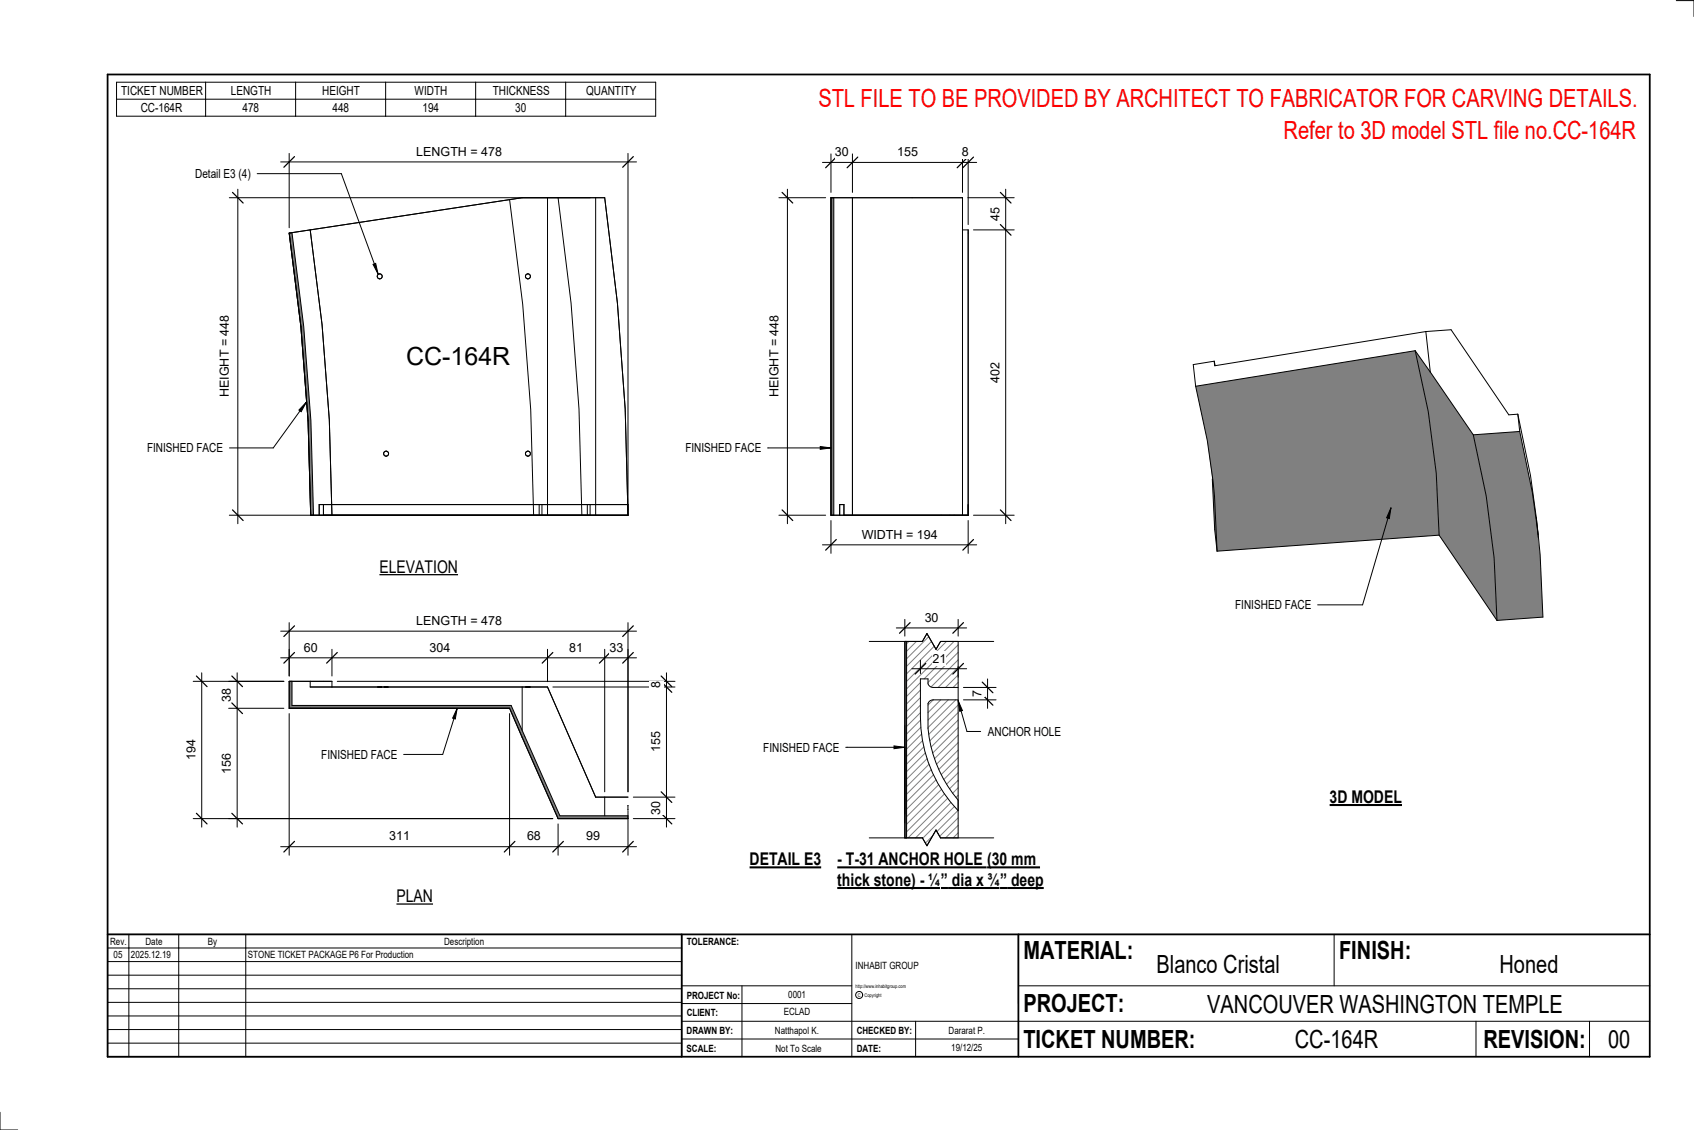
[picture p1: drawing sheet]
<svg xmlns="http://www.w3.org/2000/svg" width="914mm" height="610mm" viewBox="0 0 914 610" stroke-linecap="round" stroke-linejoin="round" font-family="sans-serif">
<g fill="#808080">
<path d="M654 258l2 9 1 30-1-11z"/>
<path d="M795 235l25-2 7 33 4 33 2 34-25 2-1-34-5-33z"/>
<path d="M764 189l31 46 7 33 5 33 1 34-31-46-2-34-4-33z"/>
<path d="M645 208l119-19 7 33 4 33 2 34-120 8-1-30-4-29z"/>
</g>
<g fill="none" stroke="#000" stroke-width=".54">
<path d="M770 179l-114 18-1-2M770 179l13-1 31 46 5-1M770 179l2 22M655 195l-11 2 1 11M655 195l1 2M764 189l8 12M764 189l7 33 4 33 2 34M764 189l-119 19M645 208a364 364 0 0 1 12 89M772 201l23 34M795 235l7 33 5 33 1 34M819 223l7 34 4 33"/>
<path d="M819 223l1 10M820 233a423 423 0 0 1 13 100l-25 2M820 233l-25 2M654 258l2 28 1 11M829 279l1 9M777 289l31 46M777 289l-120 8"/>
</g>
<path d="M449 107h1v171h-1z" fill="#7c7c7c"/>
<g fill="none" stroke="#000" stroke-width=".54">
<path d="M449 107h71v171v-154h3M449 107v171M449 107h43M450 107v171M460 107v171zM523 124v154M520 148v2M520 243v3M449 278h59M449 278h74M453 272v6zM453 272h3"/>
<path d="M456 272v6zM523 272v6"/>
</g>
<path d="M156 126h2l6 50 4 51 1 51h-1l-2-51-4-51z" fill="#7c7c7c"/>
<g fill="none" stroke="#000" stroke-width=".54">
<path d="M275 108l7-1h19l7 57 5 57 1 57h-26l-2-57-4-57zM282 107h44l7 57 4 57 2 57M282 107l-126 19M296 107v171M322 107v171M156 126l6 50 4 51 2 51M158 126l6 50 4 51 1 51M167 124l7 51 4 51 1 52M168 278h171M172 278v-6h167v6M175 272v6M291 272v6"/>
<path d="M293 272v6M317 272v6M319 272v6"/>
<circle cx="205" cy="149" r="1.3"/>
<circle cx="285" cy="149" r="1.3"/>
<circle cx="208" cy="245" r="1.3"/>
<circle cx="285" cy="245" r="1.3"/>
</g>
<path d="M156 368h2v13h118l26 59h37v2h-38l-26-60h-119z" fill="#7c7c7c"/>
<g fill="none" stroke="#000" stroke-width=".54">
<path d="M156 368h23M156 368v14M156 368h11M158 368v13h118l26 59h37v2M167 368h12M167 371h129l26 59h17h-13v10M167 368v3M179 368v3h-12M204 371h1zM205 371h1zM207 371h1zM208 371h2z"/>
<path d="M282 371v23M284 371h1zM285 371h1zM156 382h12M156 382h119M275 382l7 16M282 398l19 44M339 437h.1M339 435h.1M339 435v2M301 442h13M301 442h38"/>
<path d="M326 442h13"/>
</g>
<path d="M489 346v106h9l2 4 5-8 3 4h9v-15a73 73 0 0 1-20-50v-21h4v3l2 2h14v-25h-9l-3 4-5-8-2 4zM502 378l-1 1a67 67 0 0 0 4 32 69 69 0 0 0 12 21v-54h-13z" fill="#fff"/>
<path d="M488 346h1v106h-1z" fill="#7c7c7c"/>
<g fill="none" stroke="#808080" stroke-width=".54">
<path d="M491 346l-2 1M495 346l-6 5M501 343l-12 12M503 346l-14 13M504 349l-15 15M511 346l-22 22M515 346l-26 26M517 348l-18 18M517 352l-16 16M517 356l-14 15M497 368l-8 8M497 372l-8 8"/>
<path d="M497 376l-8 8M504 378l-3 2M508 378l-7 6M512 378l-11 10M516 378l-15 15M517 360l-11 11M517 364l-7 7M517 368l-3 3M497 380l-8 8M497 384l-8 8M497 388l-8 8M497 392l-8 8"/>
<path d="M497 396l-8 8M498 400l-9 8M517 380l-16 16M517 384l-15 16M517 388l-14 15M517 393l-14 13M517 397l-13 12M499 403l-10 9M499 406l-10 10M500 409l-11 11M501 412l-12 12M503 415l-14 13"/>
<path d="M504 418l-15 15M517 401l-11 11M517 405l-10 10M517 409l-9 9M517 413l-8 8M517 417l-6 6M505 421l-16 16M507 423l-18 18M508 426l-19 19M510 428l-21 21M512 431l-22 21M513 433l-19 19"/>
<path d="M515 435l-17 17M517 437l-11 12M517 421l-4 5M517 425l-3 3M517 429l-1 1M503 451l-3 4M517 441l-10 10M517 445l-7 7M517 449l-3 3"/>
</g>
<path d="M420 107h26M425 102v181M420 278h26M488 346h10l2-4 5 8 3-4h9v106h-9l-3-4-5 8-2-4h-10zM489 346v106M517 371h-14l-2-2v-3h-4a112 112 0 0 0 4 45 73 73 0 0 0 16 26M517 378h-13l-3 1a67 67 0 0 0 6 37 69 69 0 0 0 10 16" fill="none" stroke="#000" stroke-width=".54"/>
<path d="M422 104l6 6M422 275l6 6" fill="none" stroke="#000" stroke-width=".67"/>
<path d="M414 170h8v44h-8z" fill="#fff"/>
<path d="M522 107h25M543 102v181M525 124h22M525 278h22" fill="none" stroke="#000" stroke-width=".54"/>
<path d="M540 104l6 6M540 121l6 6M540 275l6 6" fill="none" stroke="#000" stroke-width=".67"/>
<g fill="#fff">
<path d="M533 195h8v11h-8z"/>
<path d="M533 112h8v7h-8z"/>
</g>
<path d="M444 88h83M449 83v21M460 83v21M520 83v21M523 83v38" fill="none" stroke="#000" stroke-width=".54"/>
<path d="M451 85l-5 5M463 85l-6 5M522 85l-5 5M525 85l-5 5" fill="none" stroke="#000" stroke-width=".67"/>
<g fill="#fff">
<path d="M451 78h7v8h-7z"/>
<path d="M484 78h11v8h-11z"/>
<path d="M519 78h4v8h-4z"/>
</g>
<path d="M444 294h83M449 281v18M523 281v18" fill="none" stroke="#000" stroke-width=".54"/>
<path d="M451 291l-5 6M525 291l-5 6" fill="none" stroke="#000" stroke-width=".67"/>
<g fill="#fff">
<path d="M465 285h41v7h-41z"/>
<path d="M219 185h57v15h-57z"/>
</g>
<path d="M124 107h195M128 102v181M124 278h195" fill="none" stroke="#000" stroke-width=".54"/>
<path d="M126 104l5 6M126 275l5 6" fill="none" stroke="#000" stroke-width=".67"/>
<path d="M118 170h7v44h-7z" fill="#fff"/>
<path d="M201 143l2-1 1 6z" fill="#000"/>
<path d="M139 94h45l20 54M201 143l2-1 1 6z" fill="none" stroke="#000" stroke-width=".54"/>
<path d="M105 90h30v8h-30z" fill="#fff"/>
<path d="M152 87h192M156 83v40M339 83v192" fill="none" stroke="#000" stroke-width=".54"/>
<path d="M159 84l-6 6M342 84l-6 6" fill="none" stroke="#000" stroke-width=".67"/>
<path d="M225 78h46v8h-46z" fill="#fff"/>
<path d="M156 385v76M275 385v76M339 437v24M152 457h192M301 444v17" fill="none" stroke="#000" stroke-width=".54"/>
<path d="M159 454l-6 6M278 454l-6 6M304 454l-6 6M342 454l-6 6" fill="none" stroke="#000" stroke-width=".67"/>
<g fill="#fff">
<path d="M316 447h8v8h-8z"/>
<path d="M284 447h8v8h-8z"/>
<path d="M210 447h11v8h-11z"/>
</g>
<path d="M152 355h192M156 350v15M179 350v15M296 350v18M326 350v77M339 350v77" fill="none" stroke="#000" stroke-width=".54"/>
<path d="M159 352l-6 6M182 352l-6 6M298 352l-5 6M329 352l-5 6M342 352l-6 6" fill="none" stroke="#000" stroke-width=".67"/>
<g fill="#fff">
<path d="M329 345h7v8h-7z"/>
<path d="M307 345h8v8h-8z"/>
<path d="M232 345h11v8h-11z"/>
<path d="M164 345h7v8h-7z"/>
</g>
<path d="M123 368h30M128 363v83M123 382h30M123 442h175" fill="none" stroke="#000" stroke-width=".54"/>
<path d="M125 379l6 6M125 365l6 5M125 439l6 5" fill="none" stroke="#000" stroke-width=".67"/>
<g fill="#fff">
<path d="M119 371h7v8h-7z"/>
<path d="M119 406h7v11h-7z"/>
</g>
<path d="M182 368h182M298 371h66M360 363v83M342 430h22M342 442h22" fill="none" stroke="#000" stroke-width=".54"/>
<path d="M357 368l6 5M357 365l6 5M357 439l6 5M357 427l6 6" fill="none" stroke="#000" stroke-width=".67"/>
<g fill="#fff">
<path d="M350 367h8v4h-8z"/>
<path d="M350 395h8v11h-8z"/>
<path d="M350 432h8v8h-8z"/>
</g>
<path d="M104 368h49M109 363v83M104 442h194" fill="none" stroke="#000" stroke-width=".54"/>
<path d="M106 365l6 5M106 439l6 5" fill="none" stroke="#000" stroke-width=".67"/>
<path d="M99 399h8v11h-8z" fill="#fff"/>
<path d="M156 336v29M339 336v91M152 340h192" fill="none" stroke="#000" stroke-width=".54"/>
<path d="M159 338l-6 5M342 338l-6 5" fill="none" stroke="#000" stroke-width=".67"/>
<path d="M225 331h46v8h-46z" fill="#fff"/>
<path d="M469 346h29l2-4 5 8 3-4h28M457 403h31M483 402l5 1-5 1zM469 452h29l2 4 5-8 3 4h28" fill="none" stroke="#000" stroke-width=".54"/>
<path d="M483 402l5 1-5 1z" fill="#000"/>
<g fill="#fff">
<path d="M412 399h41v8h-41z"/>
<path d="M405 458h38v11h-38z"/>
</g>
<path d="M405 468h38" fill="none" stroke="#000" stroke-width="1.1" stroke-linecap="butt"/>
<g fill="#fff">
<path d="M452 458h81v11h-81z"/>
<path d="M533 458h29v11h-29z"/>
<path d="M452 469h56v11h-56z"/>
<path d="M508 469h4v11h-4z"/>
<path d="M512 469h28v11h-28z"/>
<path d="M540 469h4v11h-4z"/>
<path d="M544 469h20v11h-20z"/>
</g>
<path d="M452 468h81M452 479h55M508 479h32M533 468h28M540 479h23" fill="none" stroke="#000" stroke-width="1.1" stroke-linecap="butt"/>
<path d="M520 378h18M520 371h18M533 366v16" fill="none" stroke="#000" stroke-width=".54"/>
<path d="M530 375l6 5M530 368l6 6" fill="none" stroke="#000" stroke-width=".67"/>
<path d="M524 372h7v4h-7z" fill="#fff"/>
<path d="M497 356v7M517 360v5M492 361h30" fill="none" stroke="#000" stroke-width=".54"/>
<path d="M500 358l-6 6M520 358l-6 6" fill="none" stroke="#000" stroke-width=".67"/>
<path d="M503 351h8v8h-8z" fill="#fff"/>
<path d="M517 378l3 5-2 1z" fill="#000"/>
<path d="M517 378l3 5-2 1zM517 378l5 17h7" fill="none" stroke="#000" stroke-width=".54"/>
<path d="M533 391h39v8h-39z" fill="#fff"/>
<path d="M484 339h38M488 334v9M517 334v9" fill="none" stroke="#000" stroke-width=".54"/>
<path d="M491 336l-5 6M520 336l-6 6" fill="none" stroke="#000" stroke-width=".67"/>
<path d="M499 329h7v8h-7z" fill="#fff"/>
<g fill="none" stroke="#000" stroke-width=".54">
<path d="M905 0h9v9M460 504v66M720 504v28M891 504h-341v37M368 532h92M401 532v38M550 532h341M368 551h523M368 541h92M494 551v19M797 551v19M858 551v19"/>
<path d="M368 561h182M0 600v10h10"/>
<circle cx="464" cy="537" r="1.9"/>
</g>
<path d="M58 40h833v530h-833zM58 504h833M368 504v66M550 504v66" fill="none" stroke="#000" stroke-width=".96"/>
<g fill="#fff">
<path d="M652 534h192v15h-192z"/>
<path d="M513 562h17v6h-17z"/>
<path d="M425 533h10v6h-10z"/>
<path d="M423 543h15v6h-15z"/>
<path d="M418 553h24v6h-24z"/>
<path d="M624 513h68v15h-68z"/>
<path d="M809 513h33v15h-33z"/>
<path d="M512 553h20v6h-20z"/>
<path d="M699 553h45v15h-45z"/>
<path d="M442 45h443v16h-443z"/>
<path d="M868 553h12v15h-12z"/>
<path d="M61 512h5v6h-5z"/>
<path d="M693 63h192v15h-192z"/>
<path d="M205 301h42v10h-42z"/>
</g>
<path d="M205 310h42" fill="none" stroke="#000" stroke-width=".69" stroke-linecap="butt"/>
<path d="M214 478h20v11h-20z" fill="#fff"/>
<path d="M214 488h20" fill="none" stroke="#000" stroke-width=".69" stroke-linecap="butt"/>
<path d="M718 424h39v12h-39z" fill="#fff"/>
<path d="M718 434h39" fill="none" stroke="#000" stroke-width="1.1" stroke-linecap="butt"/>
<g fill="none" stroke="#000" stroke-width=".54">
<path d="M63 44h291v19h-291zM63 54h291M111 44v19M160 44v19M208 44v19M257 44v19M305 44v19M414 242h35M443 241l6 1h-6zM58 504h310v66h-310zM58 519h310M58 511h310"/>
<path d="M70 504v66M96 504v66M133 504v66M58 533h310M58 526h310M58 555h310M58 548h310M58 541h310M58 563h310"/>
</g>
<path d="M443 241l6 1h-6z" fill="#000"/>
<path d="M370 238h41v8h-41z" fill="#fff"/>
<path d="M165 217l-2 5-2-1z" fill="#000"/>
<path d="M165 217l-2 5-2-1zM165 217l-18 25h-23" fill="none" stroke="#000" stroke-width=".54"/>
<path d="M79 238h41v8h-41z" fill="#fff"/>
<path d="M247 382l-1 6-2-1z" fill="#000"/>
<path d="M247 382l-1 6-2-1zM247 382l-8 25h-21" fill="none" stroke="#000" stroke-width=".54"/>
<path d="M173 403h41v8h-41z" fill="#fff"/>
<path d="M751 274l-1 6-2-1z" fill="#000"/>
<path d="M751 274l-1 6-2-1zM751 274l-15 52h-25" fill="none" stroke="#000" stroke-width=".54"/>
<path d="M667 323h40v7h-40z" fill="#fff"/>
<g font-size="13.5" fill="#f00">
<text x="442" y="58">STL FILE TO BE PROVIDED BY ARCHITECT TO FABRICATOR FOR CARVING DETAILS.</text>
<text x="693" y="75">Refer to 3D model STL file no.CC-164R</text>
</g>
<g font-size="13.5">
<text x="219" y="197">CC-164R</text>
<text x="552" y="517">MATERIAL:</text>
<text x="723" y="517">FINISH:</text>
<text x="624" y="525">Blanco Cristal</text>
<text x="809" y="525">Honed</text>
<text x="552" y="546">PROJECT:</text>
<text x="652" y="546">VANCOUVER WASHINGTON TEMPLE</text>
<text x="552" y="565">TICKET NUMBER:</text>
<text x="699" y="565">CC-164R</text>
<text x="801" y="565">REVISION:</text>
<text x="868" y="565">00</text>
</g>
<g font-size="9.4">
<text x="205" y="309">ELEVATION</text>
<text x="718" y="433">3D MODEL</text>
<text x="405" y="467">DETAIL E3</text>
<text x="452" y="467">- T-31 ANCHOR HOLE</text>
<text x="533" y="467">(30 mm</text>
<text x="452" y="478">thick stone) - ¼</text>
<text x="508" y="478">”</text>
<text x="514" y="478">dia x ¾</text>
<text x="540" y="478">”</text>
<text x="546" y="478">deep</text>
<text x="214" y="487">PLAN</text>
</g>
<g font-size="6.7">
<text x="65" y="51">TICKET NUMBER</text>
<text x="125" y="51">LENGTH</text>
<text x="174" y="51">HEIGHT</text>
<text x="224" y="51">WIDTH</text>
<text x="266" y="51">THICKNESS</text>
<text x="316" y="51">QUANTITY</text>
<text x="76" y="60">CC-164R</text>
<text x="131" y="60">478</text>
<text x="179" y="60">448</text>
<text x="228" y="60">194</text>
<text x="278" y="60">30</text>
<text x="225" y="84">LENGTH = 478</text>
<text x="451" y="84">30</text>
<text x="484" y="84">155</text>
<text x="519" y="84">8</text>
<text x="105" y="96">Detail E3 (4)</text>
<text x="540" y="119" transform="rotate(-90 540 119)">45</text>
<text x="540" y="206" transform="rotate(-90 540 206)">402</text>
<text x="124" y="214" transform="rotate(-90 124 214)">HEIGHT = 448</text>
<text x="420" y="214" transform="rotate(-90 420 214)">HEIGHT = 448</text>
<text x="79" y="244">FINISHED FACE</text>
<text x="370" y="244">FINISHED FACE</text>
<text x="465" y="291">WIDTH = 194</text>
<text x="667" y="329">FINISHED FACE</text>
<text x="499" y="335">30</text>
<text x="225" y="337">LENGTH = 478</text>
<text x="164" y="352">60</text>
<text x="232" y="352">304</text>
<text x="307" y="352">81</text>
<text x="329" y="352">33</text>
<text x="503" y="357">21</text>
<text x="356" y="371" transform="rotate(-90 356 371)">8</text>
<text x="530" y="376" transform="rotate(-90 530 376)">7</text>
<text x="125" y="379" transform="rotate(-90 125 379)">38</text>
<text x="533" y="397">ANCHOR HOLE</text>
<text x="356" y="406" transform="rotate(-90 356 406)">155</text>
<text x="412" y="406">FINISHED FACE</text>
<text x="106" y="410" transform="rotate(-90 106 410)">194</text>
<text x="173" y="409">FINISHED FACE</text>
<text x="125" y="417" transform="rotate(-90 125 417)">156</text>
<text x="356" y="440" transform="rotate(-90 356 440)">30</text>
<text x="210" y="453">311</text>
<text x="284" y="453">68</text>
<text x="316" y="453">99</text>
</g>
<g font-size="5.4">
<text x="59" y="510">Rev.</text>
<text x="79" y="510">Date</text>
<text x="112" y="510">By</text>
<text x="240" y="510">Description</text>
<text x="371" y="510">TOLERANCE:</text>
<text x="61" y="517">05</text>
<text x="71" y="517">2025.12.19</text>
<text x="134" y="517">STONE TICKET PACKAGE P6 For Production</text>
<text x="462" y="523">INHABIT GROUP</text>
<text x="371" y="539">PROJECT No:</text>
<text x="425" y="538">0001</text>
<text x="371" y="548">CLIENT:</text>
<text x="423" y="548">ECLAD</text>
<text x="371" y="558">DRAWN BY:</text>
<text x="418" y="558">Natthapol K.</text>
<text x="462" y="558">CHECKED BY:</text>
<text x="512" y="558">Dararat P.</text>
<text x="371" y="567">SCALE:</text>
<text x="419" y="567">Not To Scale</text>
<text x="462" y="567">DATE:</text>
<text x="513" y="567">19/12/25</text>
</g>
<g font-size="2.7">
<text x="462" y="533">http://www.inhabitgroup.com</text>
<text x="463" y="538">C</text>
<text x="467" y="538">Copyright</text>
</g>
</svg>
